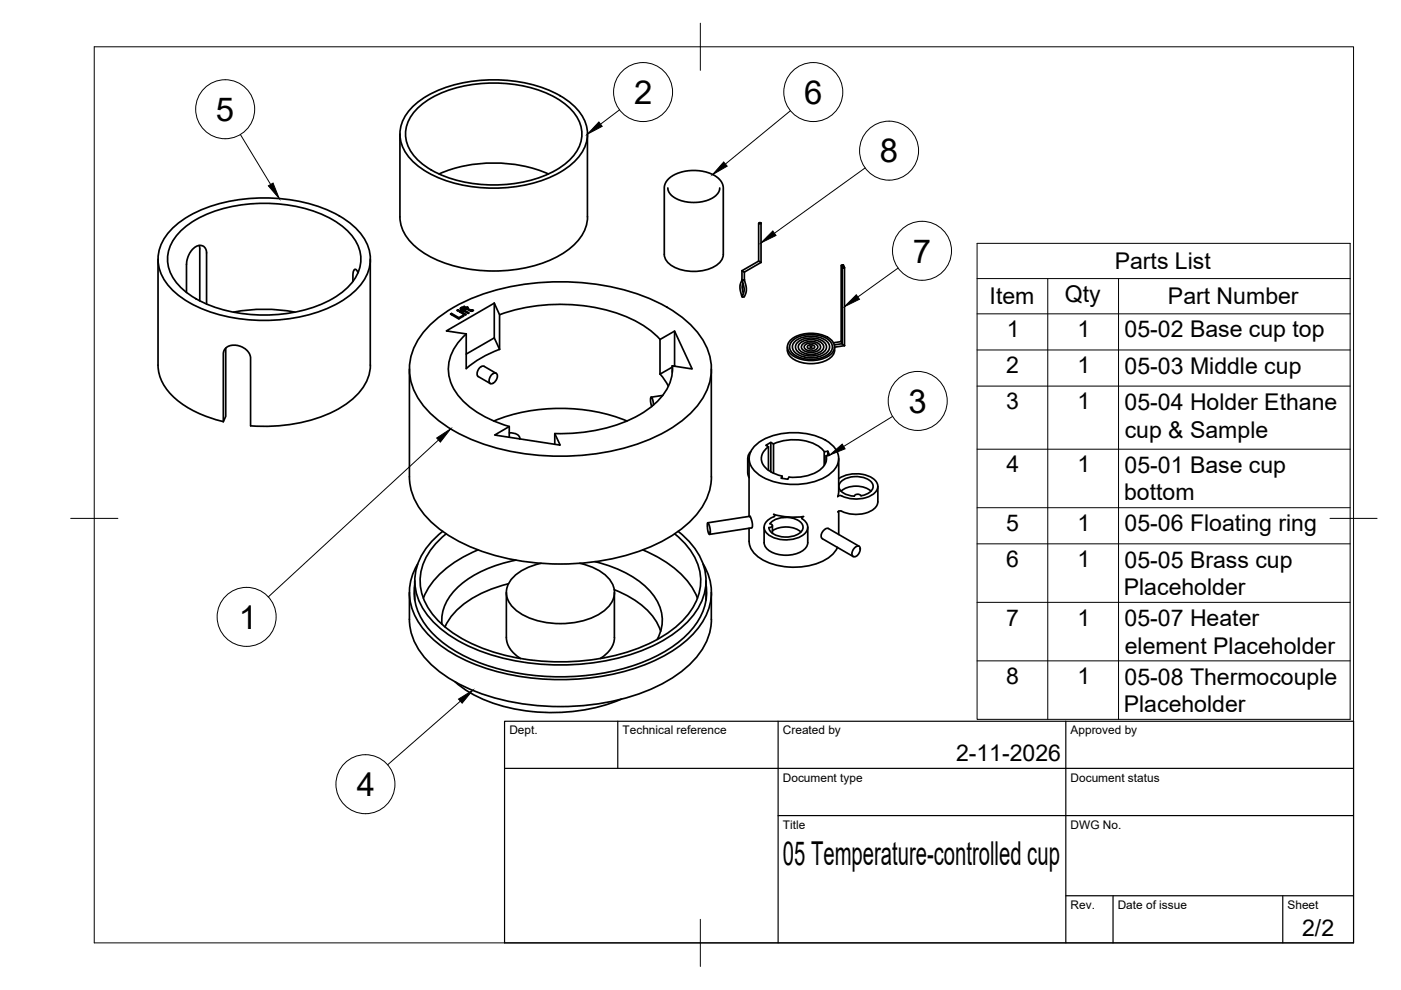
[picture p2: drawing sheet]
<svg xmlns="http://www.w3.org/2000/svg" width="297mm" height="210mm" viewBox="0 0 297 210" stroke-linecap="round" stroke-linejoin="round" font-family="sans-serif">
<!-- layer: Visible -->
<g fill="none" stroke="#000" stroke-width=".36">
<path d="M84.8 28.4v17.6M87.1 23.1a21.6 21.6 0 0 1 13.1-5.9 30.8 30.8 0 0 1 18.5 3.1 10.9 10.9 0 0 1 5.8 7 8.6 8.6 0 0 1-4.4 8.4 28.4 28.4 0 0 1-18.1 4.1 24.9 24.9 0 0 1-13.9-5.1 7.7 7.7 0 0 1-2.5-9.6zM88.9 22.6a24.5 24.5 0 0 1 16.6-5 23.9 23.9 0 0 1 14.9 5 7.2 7.2 0 0 1 0 11.6 24.5 24.5 0 0 1-16.6 5 23.9 23.9 0 0 1-14.9-5 7.2 7.2 0 0 1 0-11.6zM93.1 36.9a30 30 0 0 1 23.2 0M124.5 28.4v17.6M141.5 38.1l1.2-.9 1.5-.6 1.8-.4 1.6-.1 1.7 .3 1.5 .4 1.2 .7 .9 1 .5 1.3v14.1a3.8 3.8 0 0 1-3.1 3.2 9.3 9.3 0 0 1-8.6-1.3l-.8-1.2-.1-.7v-14.2l.3-.9zM141.6 39.8l.1 .7 .3 .6 1.1 .8 2.1 .8 1.9 .2 2.1-.2 1.9-.8 1.1-.9 .4-1.2M33.5 55v22.4M36.3 48.7a24.3 24.3 0 0 1 14-6.3 34.8 34.8 0 0 1 21.6 3.4 12.6 12.6 0 0 1 6.4 7.4 9.1 9.1 0 0 1-3.6 9 29.3 29.3 0 0 1-18.7 5.7 31.2 31.2 0 0 1-17.4-4.7 10.1 10.1 0 0 1-5.1-8.8 9.1 9.1 0 0 1 2.8-5.7zM37.9 49.4a22.2 22.2 0 0 1 13.5-6 31.7 31.7 0 0 1 19.1 3.2 11.2 11.2 0 0 1 5.9 7.2 8.2 8.2 0 0 1-3.3 7.7 26.4 26.4 0 0 1-16.2 5.3 28.7 28.7 0 0 1-16.8-4.4 9.6 9.6 0 0 1-4.6-7.4 8 8 0 0 1 2.4-5.6zM42.2 52l.2 .5v11.3M75.9 57.8l-.4-.7h-.3l-.2 .2-.2 .9v1.5"/>
<path d="M78.5 55v22.4M84.8 46a9 9 0 0 0 4.5 7.3 28.8 28.8 0 0 0 19.4 3.9 22.8 22.8 0 0 0 13.5-5.7 8.1 8.1 0 0 0 2.4-5.5M157.3 57.4l.5 .3M157.3 57.4v1.9l.3 .2 .2-.2v-1.6M157.3 59.3l-.4 1.3 .3 1.8a.47 .47 0 0 0 .4 .6 .47 .47 0 0 0 .5-.6l.1-1.3-.4-1.8M157.4 59.3v.2zM157.4 59.5l.4 1.6-.4 1.9M160.8 55.4l.6 .2M160.8 47.3v8.1M160.8 55.4l-3.5 2M160.9 47.2l.5 .1-.3 .2-.2-.2zM161.4 47.3v8.3"/>
<path d="M161.4 55.6l-3.6 2.1M178.4 56.3v16.1l-1.7 .3M178.4 56.2l.5 .1-.3 .1-.2-.1zM178.6 56.7v16.2M178.7 56.6l.4 .1-.3 .2-.2-.2zM178.9 56.3v.3M179 56.7v16.6M33.5 77.4a10.3 10.3 0 0 0 4.9 8.1 25.4 25.4 0 0 0 8.9 3.9M39.5 62v-6l.4-1.6 .6-1.2 .8-.7 .9-.5 .8 .1 .5 .5 .3 .8v11.1M47.9 73.8v14.5l-.6 1.1M49.5 66.2a34.9 34.9 0 0 1 13 0M78.5 77.4a10.6 10.6 0 0 1-5.4 8.4 32.5 32.5 0 0 1-20 4.5"/>
<path d="M86.8 78.2v22.9a14.2 14.2 0 0 0 6.2 10.9 39.9 39.9 0 0 0 20.6 7.3 48.3 48.3 0 0 0 27.9-5.1 18.1 18.1 0 0 0 8.9-10.1l.4-3M91.4 68.7a35.8 35.8 0 0 1 18.6-8.2 50.9 50.9 0 0 1 29.7 3.7 20.3 20.3 0 0 1 10.3 9.8 11.7 11.7 0 0 1-2.5 12.5 30.5 30.5 0 0 1-15.6 8.6 51.5 51.5 0 0 1-34-2.9 20.3 20.3 0 0 1-10.3-9.7 11.7 11.7 0 0 1 2.6-12.5zM95.5 66.6l.2-.1 1.6 .9 .9-.5 .2 .1-1.1 .6zM95.7 66.5v.2M96.9 65.8l.2-.1 .2 .1-.2 .1zM97.1 65.7v.2M97.3 67.4v.2M97.3 66.1l.3-.2 1.2 .8-.2 .1zM97.6 65.9v.3M97.6 65.4v.1M97.7 65.3l.3-.2 .2 .1-.2 .2v.1l.2 .1 .2-.1 .2 .1-.3 .1 1.2 .7-.2 .1-1.2-.7-.2 .1-.1-.1 .2-.1-.4-.2zM97.8 65.2v.4h.1"/>
<path d="M97.9 65.4l.1 .5M98 65.9h.1M98 65.1v.2M98.2 65.6v.3M98.2 66.9v.2M98.3 65.7v.2M98.4 65l.4 .2 .3-.1 .2 .1-.3 .1 .8 .5h.6l-.6 .2-1-.6-.1 .1-.2-.1 .1-.1-.3-.2zM98.4 65v.2M98.4 65.5v.2M98.6 65.5h.1M98.6 65.3v.2M98.8 65.2v.3"/>
<path d="M98.8 70.8v7.4M98.9 70.8a9.3 9.3 0 0 0-3.4 10 14.9 14.9 0 0 0 8.3 8.1l4.2 1.5M99 65.3v.2M99.1 65.1v.2M99.9 65.8v.2M100 65.8v.2M100.1 65.8v.2M100.2 65.7v.2M104.3 79.4l.4-.3h.4l.3 .4 .1 .4-.7 1.2-.8 .3-.3-.3v-.5l.2-.7zM104.8 64.3l-10.2 5.9 4.2 .6M104.8 64.3l1.1 2.4v7.4l-1.1-2.5-6 3.5M104.8 64.3v7.3"/>
<path d="M105.2 79.2l-2.6-1.6-.6 .1-.5 .5-.3 .8v.7l2.7 1.6M105.9 66.7a38.3 38.3 0 0 1 28.4 1.2l3.2 1.8 2.5 2.3M105.9 74.1a22.5 22.5 0 0 0-7 4M140 79.3l.9 1.3 .8 1.3M142.5 77.6l4.2 .6-3.7-8-3.1 1.8v7.3l2.6-1.5M142.5 77.6v1.3M142.5 77.6a10.3 10.3 0 0 1-4.7 8.9 31.8 31.8 0 0 1-18.7 5.4h-1.5M143 70.2l-.1 7.4M143 77.5l.1 .2M150.8 78.2v22.9M157.5 60.1l-.1 .9 .2 1.2M166.9 73.6a2.78 2.78 0 0 0 2.2 3 7.5 7.5 0 0 0 7-.8 2.25 2.25 0 0 0 .8-2.2"/>
<path d="M167.8 72a7.4 7.4 0 0 1 8.3 0 2.07 2.07 0 0 1 .8 2 2.07 2.07 0 0 1-1.4 1.6 7.5 7.5 0 0 1-7.7-.5 1.94 1.94 0 0 1 0-3.1zM167.8 72.5a5.2 5.2 0 0 1 3.2-1.5h2a4.2 4.2 0 0 1 3.4 1.9 2.15 2.15 0 0 1-1.5 2.7 6.7 6.7 0 0 1-6.9-.7 1.73 1.73 0 0 1-.2-2.4zM169.1 72.6l1-.6 .8-.2 1.9-.1a2.8 2.8 0 0 1 2.4 1.7 2.14 2.14 0 0 1-2 1.9 4.4 4.4 0 0 1-4.3-1 1.24 1.24 0 0 1 .2-1.7zM170.1 73.1l.7-.5 1.5-.2a2.09 2.09 0 0 1 1.7 1 1.66 1.66 0 0 1-2.1 1.3 1.66 1.66 0 0 1-2-1.3zM170.6 75.7l1 .2 1.6-.2M170.6 75.7a2.86 2.86 0 0 1-2.6-2.1 2.6 2.6 0 0 1 2.4-2.1 5.3 5.3 0 0 1 5.2 1.2 1.7 1.7 0 0 1-1 2.5l-1.3 .5M170.6 73.2a1.91 1.91 0 0 1 2.8 .2 1.15 1.15 0 0 1-1.1 1l-.8-.1a.91 .91 0 0 1-1-.9zM171 75a1.69 1.69 0 0 1-1.7-1.7 3.4 3.4 0 0 1 4.4-.9 1.27 1.27 0 0 1 .9 1.3 1.27 1.27 0 0 1-1.2 1.2l-.6 .1M171 75h1.8M171.2 73.4l.7-.3a.76 .76 0 0 1 .8 .5 1 1 0 0 1-1.5 0zM171.8 73.5h.3v.1l-.2 .1zM178.4 72.4l.2 .3"/>
<path d="M178.6 72.9l-1.7 .2M178.6 72.9l.5 .4M179 73.3l-2.1 .3M47.3 89.4l.1-14.8 .3-.6 .7-.6 .9-.2 1.1 .1 1 .3 1 .7 .5 .7 .2 .8v14.5M104.7 89.3a38.5 38.5 0 0 1 28.3 0M108 90.4l-3.1 1.8 13.9 2.2-1.2-2.5v2.3M108 90.4v2.3M108 91.8a1.76 1.76 0 0 1 2.2 1.2M110.2 92.9v.2M138.6 85.9l-.3-1.3-.3-.4-.1 .9 .3 1.1M140.5 83.8l-2.4 .4M158.5 97.1v3.3"/>
<path d="M158.8 97.2v12.3M159.2 95.7a1.75 1.75 0 0 0-.4 2.3M160 94.6a12.2 12.2 0 0 1 9.5-2.8 10.1 10.1 0 0 1 7.7 3.5 3.7 3.7 0 0 1-1.2 5.2 14.2 14.2 0 0 1-15.3 0 3.7 3.7 0 0 1-.7-5.9zM162.9 99.7v-5l-.5-.3 1-.6v6.2M162.9 94.7a2.8 2.8 0 0 0 0 5 7.9 7.9 0 0 0 2.9 1.2M163.4 93.8l.6 .3v6.2M164 94.1a10.5 10.5 0 0 1 10 .8l.8 .9M175.2 96.6a3.4 3.4 0 0 1-2.6 3.8l-1.4 .4-1.5 .3-2.4 .1-.3 .4-1.4-.2 .2-.5v.5M175.5 96.6v-.9l.4 .8-.8 .1v1.2M175.5 95.7l-.7 .1v2.9M177.8 97.2v7l-.2 1.1 .4-.2a11.6 11.6 0 0 0 4.9 .6 3.7 3.7 0 0 0 3.2-2.4 2.51 2.51 0 0 0-1.9-2.4 7.1 7.1 0 0 0-6.4 .6M88.6 119.6a11.4 11.4 0 0 0 .9 13.4 27.4 27.4 0 0 0 14 8.9 51.6 51.6 0 0 0 36.2-2.3 20.9 20.9 0 0 0 10-9.2 11.2 11.2 0 0 0-.6-10.8"/>
<path d="M93.9 112.7a13.4 13.4 0 0 0-5.9 10.9 14.3 14.3 0 0 0 6.6 10.6 40.7 40.7 0 0 0 22 6.7 45.1 45.1 0 0 0 24.7-5.6 16.1 16.1 0 0 0 8.2-10.3 12.2 12.2 0 0 0-4.3-11.1l-1.4-1.2M94.6 113.2a12.5 12.5 0 0 0-5.3 11.8 15.7 15.7 0 0 0 7.9 9.9 44 44 0 0 0 25.9 5.3 38.6 38.6 0 0 0 19-6.3 13.9 13.9 0 0 0 6.5-10.2 12.8 12.8 0 0 0-5.6-10.5M101.4 116.6a20.9 20.9 0 0 0-11.2 9.3l-.4 .9M109.4 118.8a24.1 24.1 0 0 0-13.3 6.7 8.9 8.9 0 0 0-2.4 6.9M114.7 119.4a10.5 10.5 0 0 0-6.7 4.1 4.5 4.5 0 0 0 1.7 6.1 17.2 17.2 0 0 0 18.2 0 4.5 4.5 0 0 0 .6-7.6 11.9 11.9 0 0 0-5.6-2.6M126.1 119.1a22.1 22.1 0 0 1 12.2 6.8 8.4 8.4 0 0 1 1 9.7M136.3 116.6a20.9 20.9 0 0 1 11.2 9.3l.4 .9M150.1 110.8l.2 .3 .3 1v.9l-.1 .3-.3-.2-.2-.8zM150.1 110.8l8.9-1.3 .5 1.4-.1 1-8.9 1.4M158.6 100.4l.2 .9M158.8 112v2.8M158.8 114.8a4.8 4.8 0 0 0 2.9 3.9 14.5 14.5 0 0 0 14.3-.7l1.2-1.2 .4-.8"/>
<path d="M162 115a3.1 3.1 0 0 0 2.8 2.5 6.2 6.2 0 0 0 6.1-1.4l.4-1.1M162 111.8v3.3M163.6 110.6a5.2 5.2 0 0 1 6.3 .2 1.51 1.51 0 0 1-.7 2.5 5.3 5.3 0 0 1-5.8-.6l-.4-.8 .4-.1 .4-.3-.3-.4-.3-.1zM163.8 111.5v1.6M163.8 112.5a5.3 5.3 0 0 1 6 .3M164 109.1l.3 .2-.2 .2M164 109.1a15.5 15.5 0 0 0 6.4 .4l-.4 .4a2.03 2.03 0 0 1 .3 3.5 6.9 6.9 0 0 1-7.5-.1 1.95 1.95 0 0 1 .6-3.5l.7-.2M171.3 111.8v3.3M177.8 108.4v4.9M178.3 104.1a5.2 5.2 0 0 1 6.4 0M181.1 105.2a.85 .85 0 0 1 1.4-.1 2.67 2.67 0 0 0 2.6-1.9 2.56 2.56 0 0 0-2.4-2 4.3 4.3 0 0 0-4.8 1.5 1.93 1.93 0 0 0 1.8 2.2l1.4 .3M181.2 116.2l.4-.4h.5l.3 .3v.4l-.4 1-.4 .4-.5 .2-.3-.1-.2-.6 .2-.8z"/>
<path d="M182.1 115.8l-6.5-3.8-.6 .2-.7 .7-.2 .5v.4l.2 .4 6.6 3.8M186.1 103.1v3.3a3.5 3.5 0 0 1-3.4 2.6 8.2 8.2 0 0 1-4.6-.7l-.5 .3M86.8 125.6v5.7a14.2 14.2 0 0 0 6.2 10.9 39.9 39.9 0 0 0 20.6 7.4 48.3 48.3 0 0 0 27.9-5.2 18.1 18.1 0 0 0 8.9-10.1l.4-3M87.9 123.2v4M87.9 124a12.1 12.1 0 0 0 4.2 10.7 33.3 33.3 0 0 0 17.4 8 49.7 49.7 0 0 0 29.2-3.3 20.8 20.8 0 0 0 10.1-9.2 10.8 10.8 0 0 0 .9-6.2M107.4 125.6v9.6a5.5 5.5 0 0 0 3 4.4M107.8 123.8a21.7 21.7 0 0 0-12.4 7.3l-1.1 1.8M130.2 125a16.7 16.7 0 0 1 9.5 8l.4 .8M130.3 125.6v9.6a5.5 5.5 0 0 1-3 4.4M149.7 123.2v4M150.8 125.6v5.7M96.5 144.6a29.9 29.9 0 0 0 17.7 6.4 38.6 38.6 0 0 0 17.5-2.8"/>
</g>
<!-- layer: BORDER -->
<path d="M20 9.9h267v190h-267zM148.5 4.9v10M15 109.9h10M282 109.9h10M148.5 194.9v10" fill="none" stroke="#000" stroke-width=".21"/>
<!-- layer: Parts Lists -->
<path d="M207.2 51.6h79.1v100.9h-79.1zM207.2 59.1h79.1M222.1 59.1v93.4M237.2 59.1v93.4M207.2 66.5h79.1M207.2 74.2h79.1M207.2 81.9h79.1M207.2 95.2h79.1M207.2 107.6h79.1M207.2 115.3h79.1M207.2 127.7h79.1M207.2 140.1h79.1" fill="none" stroke="#000" stroke-width=".21"/>
<!-- layer: Balloons -->
<g fill="none" stroke="#000" stroke-width=".21">
<circle cx="136.3" cy="19.5" r="6.3"/>
<circle cx="172.4" cy="19.5" r="6.3"/>
<circle cx="47.7" cy="23.2" r="6.3"/>
<circle cx="188.5" cy="31.9" r="6.3"/>
<circle cx="195.5" cy="53.2" r="6.3"/>
<circle cx="194.6" cy="85" r="6.3"/>
<circle cx="52.3" cy="130.8" r="6.3"/>
<circle cx="77.5" cy="166.3" r="6.3"/>
</g>
<!-- layer: 0 -->
<path d="M56.9 39.4l1-.6 1.3 3.3zM127 25.9l.7 .9-3.2 1.6zM153.4 34.3l.8 .9-3.1 1.8zM163.9 49l.6 .9-3.1 1.6zM181.5 62.5l.7 1-3.2 1.5zM92.6 92.9l2.9-2-2.1 2.8zM175.9 96.5l2.7-2.3 .6 1zM97.2 148.2l3-1.8-2.2 2.7z" fill="#000" stroke="#000" stroke-width=".21"/>
<path d="M51 28.5l6.4 10.6M131.3 23.3l-4 3M167.6 23.5l-13.8 11.3M183.4 35.6l-19.2 13.9M190.4 56.8l-8.5 6.2M93 93.3l-36.1 33.3M189.2 88.3l-10.3 6.4M97.6 148.7l-15.4 13.5" fill="none" stroke="#000" stroke-width=".21"/>
<!-- layer: TITLEBLOCK -->
<path d="M107 152.9h180v47h-180zM131 152.9v10M165 152.9v47M226 152.9v47M107 162.9h180M165 172.9h122M226 189.9h61M236 189.9v10M272 189.9v10" fill="none" stroke="#000" stroke-width=".25"/>
<g font-size="7">
<text x="134.5" y="22">2</text>
<text x="170.5" y="22">6</text>
<text x="45.8" y="25.6">5</text>
<text x="186.6" y="34.4">8</text>
<text x="193.5" y="55.7">7</text>
<text x="192.6" y="87.5">3</text>
<text x="50.6" y="133.3">1</text>
<text x="75.6" y="168.8">4</text>
<text x="166" y="183.4">05 Temperature-controlled cup</text>
</g>
<g font-size="4.9">
<text x="236.3" y="57.1">Parts List</text>
<text x="209.8" y="64.5">Item</text>
<text x="225.8" y="64.1">Qty</text>
<text x="247.6" y="64.5">Part Number</text>
<text x="213.5" y="71.5">1</text>
<text x="228.5" y="71.5">1</text>
<text x="238.4" y="71.6">05-02 Base cup top</text>
<text x="213.4" y="79.1">2</text>
<text x="228.5" y="79.1">1</text>
<text x="238.4" y="79.2">05-03 Middle cup</text>
<text x="213.3" y="86.8">3</text>
<text x="228.5" y="86.8">1</text>
<text x="238.4" y="86.9">05-04 Holder Ethane</text>
<text x="238.5" y="92.8">cup &amp; Sample</text>
<text x="213.4" y="100.2">4</text>
<text x="228.5" y="100.2">1</text>
<text x="238.4" y="100.3">05-01 Base cup</text>
<text x="238.3" y="106.1">bottom</text>
<text x="213.3" y="112.6">5</text>
<text x="228.5" y="112.6">1</text>
<text x="238.4" y="112.7">05-06 Floating ring</text>
<text x="213.3" y="120.2">6</text>
<text x="228.5" y="120.2">1</text>
<text x="238.4" y="120.3">05-05 Brass cup</text>
<text x="238.3" y="126.2">Placeholder</text>
<text x="213.3" y="132.6">7</text>
<text x="228.5" y="132.6">1</text>
<text x="238.4" y="132.7">05-07 Heater</text>
<text x="238.5" y="138.6">element Placeholder</text>
<text x="213.3" y="145">8</text>
<text x="228.5" y="145">1</text>
<text x="238.4" y="145.1">05-08 Thermocouple</text>
<text x="238.3" y="151">Placeholder</text>
<text x="202.7" y="161.4">2-11-2026</text>
<text x="276.1" y="198.6">2/2</text>
</g>
<g font-size="2.5">
<text x="108" y="155.7">Dept.</text>
<text x="132" y="155.7">Technical reference</text>
<text x="166" y="155.7">Created by</text>
<text x="227" y="155.7">Approved by</text>
<text x="166" y="165.7">Document type</text>
<text x="227" y="165.7">Document status</text>
<text x="166" y="175.7">Title</text>
<text x="227" y="175.7">DWG No.</text>
<text x="227" y="192.7">Rev.</text>
<text x="237" y="192.7">Date of issue</text>
<text x="273" y="192.7">Sheet</text>
</g>
</svg>
